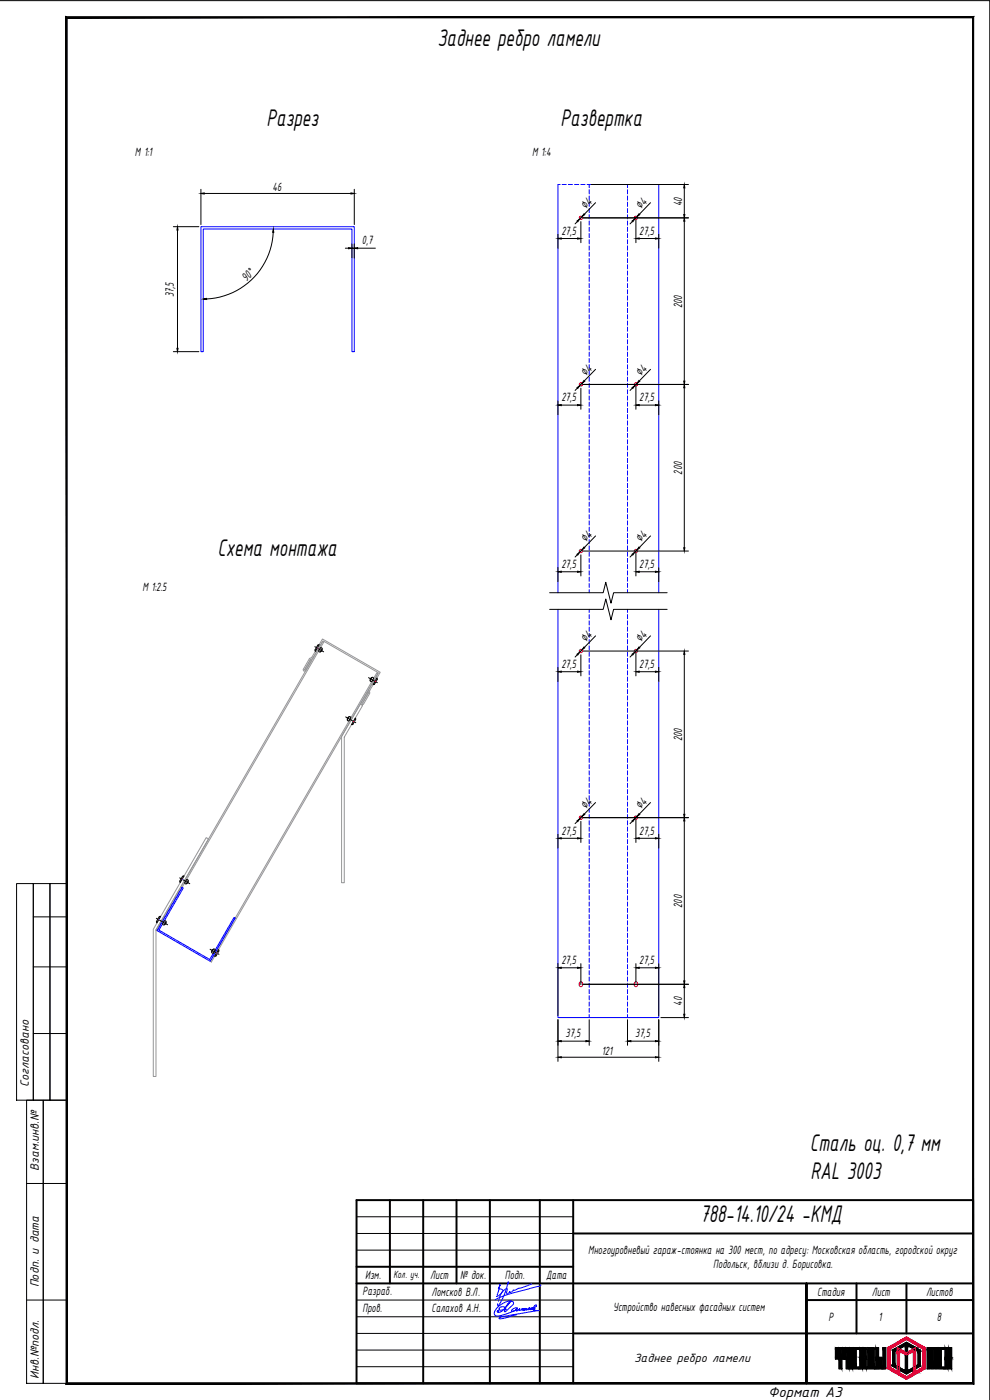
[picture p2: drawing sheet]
<svg xmlns="http://www.w3.org/2000/svg" width="297mm" height="420mm" viewBox="0 0 297 420" stroke-linecap="round" stroke-linejoin="round" font-family="sans-serif">
<!-- layer: 0 -->
<g fill="none" stroke="#00f" stroke-width=".3">
<path d="M168 55.4h-.6v122.5M168.7 55.4h1.2M170.5 55.4h1.3M172.4 55.4h1.3M174.3 55.4h1.2M176.2 55.4h.6v.9M176.8 56.9v1.3M176.8 58.8v1.3M176.8 55.4h11.5M188.3 56.9v1.3M188.3 58.8v1.3M188.9 55.4h-.6v.9"/>
<path d="M189.5 55.4h1.3M191.4 55.4h1.3M193.3 55.4h1.2M195.2 55.4h1.2M197 55.4h.7v122.5M60.3 68h46v37.5h-.7v-36.8h-44.6v36.8h-.7zM176.8 60.7v1.2M176.8 62.6v1.2M176.8 64.5v1.2M176.8 66.3v1.3M176.8 68.2v1.2M176.8 70.1v1.2"/>
<path d="M176.8 71.9v1.3M176.8 73.8v1.3M176.8 75.7v1.2M176.8 77.6v1.2M176.8 79.4v1.3M188.3 60.7v1.2M188.3 62.6v1.2M188.3 64.5v1.2M188.3 66.3v1.3M188.3 68.2v1.2M188.3 70.1v1.2M188.3 71.9v1.3"/>
<path d="M188.3 73.8v1.3M188.3 75.7v1.2M188.3 77.6v1.2M188.3 79.4v1.3M176.8 81.3v1.3M176.8 83.2v1.2M176.8 85.1v1.2M176.8 87v1.2M176.8 88.8v1.3M176.8 90.7v1.2M176.8 92.6v1.2M176.8 94.4v1.3"/>
<path d="M176.8 96.3v1.3M176.8 98.2v1.2M188.3 81.3v1.3M188.3 83.2v1.2M188.3 85.1v1.2M188.3 87v1.2M188.3 88.8v1.3M188.3 90.7v1.2M188.3 92.6v1.2M188.3 94.4v1.3M188.3 96.3v1.3M188.3 98.2v1.2"/>
<path d="M176.8 100.1v1.2M176.8 101.9v1.3M176.8 103.8v1.3M176.8 105.7v1.3M176.8 107.6v1.2M176.8 109.5v1.2M176.8 111.3v1.3M176.8 113.2v1.2M176.8 115.1v1.2M176.8 116.9v1.3M176.8 118.8v1.3M188.3 100.1v1.2"/>
<path d="M188.3 101.9v1.3M188.3 103.8v1.3M188.3 105.7v1.3M188.3 107.6v1.2M188.3 109.5v1.2M188.3 111.3v1.3M188.3 113.2v1.2M188.3 115.1v1.2M188.3 116.9v1.3M188.3 118.8v1.3M176.8 120.7v1.2M176.8 122.6v1.2"/>
<path d="M176.8 124.4v1.3M176.8 126.3v1.3M176.8 128.2v1.3M176.8 130.1v1.2M176.8 132v1.2M176.8 133.8v1.3M176.8 135.7v1.2M176.8 137.6v1.2M176.8 139.4v1.3M188.3 120.7v1.2M188.3 122.6v1.2M188.3 124.4v1.3"/>
<path d="M188.3 126.3v1.3M188.3 128.2v1.3M188.3 130.1v1.2M188.3 132v1.2M188.3 133.8v1.3M188.3 135.7v1.2M188.3 137.6v1.2M188.3 139.4v1.3M176.8 141.3v1.3M176.8 143.2v1.2M176.8 145.1v1.2M176.8 146.9v1.3"/>
<path d="M176.8 148.8v1.3M176.8 150.7v1.3M176.8 152.6v1.2M176.8 154.5v1.2M176.8 156.3v1.3M176.8 158.2v1.2M188.3 141.3v1.3M188.3 143.2v1.2M188.3 145.1v1.2M188.3 146.9v1.3M188.3 148.8v1.3M188.3 150.7v1.3"/>
<path d="M188.3 152.6v1.2M188.3 154.5v1.2M188.3 156.3v1.3M188.3 158.2v1.2M176.8 160.1v1.2M176.8 161.9v1.3M176.8 163.8v1.3M176.8 165.7v1.2M176.8 167.6v1.2M176.8 169.4v1.3M176.8 171.3v1.3M176.8 173.2v1.3"/>
<path d="M176.8 175.1v1.2M176.8 177v.9M188.3 160.1v1.2M188.3 161.9v1.3M188.3 163.8v1.3M188.3 165.7v1.2M188.3 167.6v1.2M188.3 169.4v1.3M188.3 171.3v1.3M188.3 173.2v1.3M188.3 175.1v1.2M188.3 177v.9"/>
<path d="M167.4 182.9v122.5h9.4v-.9M176.8 182.9v.9M176.8 184.4v1.3M176.8 186.3v1.3M176.8 188.2v1.2M176.8 190.1v1.2M176.8 191.9v1.3M176.8 193.8v1.3M176.8 195.7v1.3M176.8 197.6v1.2M176.8 199.5v1.2M188.3 182.9v.9"/>
<path d="M188.3 184.4v1.3M188.3 186.3v1.3M188.3 188.2v1.2M188.3 190.1v1.2M188.3 191.9v1.3M188.3 193.8v1.3M188.3 195.7v1.3M188.3 197.6v1.2M188.3 199.5v1.2M197.7 182.9v122.5h-9.4v-.9M176.8 201.3v1.3M176.8 203.2v1.2"/>
<path d="M176.8 205.1v1.2M176.8 206.9v1.3M176.8 208.8v1.3M176.8 210.7v1.2M176.8 212.6v1.2M176.8 214.5v1.2M176.8 216.3v1.3M176.8 218.2v1.3M188.3 201.3v1.3M188.3 203.2v1.2M188.3 205.1v1.2M188.3 206.9v1.3"/>
<path d="M188.3 208.8v1.3M188.3 210.7v1.2M188.3 212.6v1.2M188.3 214.5v1.2M188.3 216.3v1.3M188.3 218.2v1.3M176.8 220.1v1.2M176.8 222v1.2M176.8 223.8v1.3M176.8 225.7v1.2M176.8 227.6v1.2M176.8 229.4v1.3"/>
<path d="M176.8 231.3v1.3M176.8 233.2v1.2M176.8 235.1v1.2M176.8 237v1.2M176.8 238.8v1.3M188.3 220.1v1.2M188.3 222v1.2M188.3 223.8v1.3M188.3 225.7v1.2M188.3 227.6v1.2M188.3 229.4v1.3M188.3 231.3v1.3"/>
<path d="M188.3 233.2v1.2M188.3 235.1v1.2M188.3 237v1.2M188.3 238.8v1.3M176.8 240.7v1.3M176.8 242.6v1.2M176.8 244.5v1.2M176.8 246.3v1.3M176.8 248.2v1.2M176.8 250.1v1.2M176.8 251.9v1.3M176.8 253.8v1.3"/>
<path d="M176.8 255.7v1.2M176.8 257.6v1.2M176.8 259.5v1.2M188.3 240.7v1.3M188.3 242.6v1.2M188.3 244.5v1.2M188.3 246.3v1.3M188.3 248.2v1.2M188.3 250.1v1.2M188.3 251.9v1.3M188.3 253.8v1.3M188.3 255.7v1.2"/>
<path d="M188.3 257.6v1.2M188.3 259.5v1.2M54.6 266.3l.4 .2-7.3 12.6 15.2 8.9 7.3-12.7 .4 .2-7.5 13-16-9.2zM176.8 261.3v1.3M176.8 263.2v1.3M176.8 265.1v1.2M176.8 267v1.2M176.8 268.8v1.3M176.8 270.7v1.2M176.8 272.6v1.2M176.8 274.4v1.3M176.8 276.3v1.3"/>
<path d="M176.8 278.2v1.3M188.3 261.3v1.3M188.3 263.2v1.3M188.3 265.1v1.2M188.3 267v1.2M188.3 268.8v1.3M188.3 270.7v1.2M188.3 272.6v1.2M188.3 274.4v1.3M188.3 276.3v1.3M188.3 278.2v1.3M176.8 280.1v1.2"/>
<path d="M176.8 282v1.2M176.8 283.8v1.3M176.8 285.7v1.3M176.8 287.6v1.2M176.8 289.5v1.2M176.8 291.3v1.3M176.8 293.2v1.2M176.8 295.1v1.2M176.8 296.9v1.3M176.8 298.8v1.3M188.3 280.1v1.2M188.3 282v1.2"/>
<path d="M188.3 283.8v1.3M188.3 285.7v1.3M188.3 287.6v1.2M188.3 289.5v1.2M188.3 291.3v1.3M188.3 293.2v1.2M188.3 295.1v1.2M188.3 296.9v1.3M188.3 298.8v1.3M176.8 300.7v1.3M176.8 302.6v1.2M176.8 305.4h11.5"/>
<path d="M188.3 300.7v1.3M188.3 302.6v1.2"/>
</g>
<g fill="none" stroke="#000" stroke-width=".3">
<path d="M0 .2h297v420M60.3 56.8v10.6M61.3 58.1h44M106.3 56.8v10.6M177.4 55.4h29.2M205.3 56.4v8M52 68h7.7M53.3 69v35.5M82 69.7a21 21 0 0 1-20 20M103.6 74.5h1M105.6 73.2v4.2M105.6 74.5h.7"/>
<path d="M106.3 73.2v4.2M107.3 74.5h5.3M167.4 70.3v4.2M168.4 71.6h4.9M173.2 66.5l-.6 .7M174.3 66.5v6.3M174.6 65l-.7 .7M174.9 65.4h31.7M178.7 60.8l-3.4 3.5M189.7 66.5l-.7 .7M190.8 66v6.8M191.1 65l-.7 .7"/>
<path d="M191.8 71.6h4.9M195.2 60.8l-3.4 3.5M197.7 70.3v4.2M205.3 66.4v48M52 105.5h7.7M173.2 116.5l-.6 .7M174.3 116.5v6.3M174.6 115l-.7 .7M174.9 115.4h31.7M178.7 110.8l-3.4 3.5M189.7 116.5l-.7 .7M190.8 116v6.8"/>
<path d="M191.1 115l-.7 .7M195.2 110.8l-3.4 3.5M205.3 116.4v48M167.4 120.3v4.2M168.4 121.6h4.9M191.8 121.6h4.9M197.7 120.3v4.2M164.9 177.9h16.1l.8-3.1 1.5 6.2 .8-3.1h16.1M167.4 170.3v4.2M168.4 171.6h4.9M173.2 166.5l-.6 .7M174.3 166.5v6.3"/>
<path d="M174.6 165l-.7 .7M174.9 165.4h31.7M178.7 160.8l-3.4 3.5M189.7 166.5l-.7 .7M190.8 166v6.8M191.1 165l-.7 .7M191.8 171.6h4.9M195.2 160.8l-3.4 3.5M197.7 170.3v4.2M164.9 182.9h16.1l.8-3.1 1.5 6.2 .8-3.1h16.1M173.2 196.5l-.6 .7M174.3 196.5v6.3"/>
<path d="M174.6 195l-.7 .7M174.9 195.4h31.7M178.7 190.8l-3.4 3.5M189.7 196.5l-.7 .7M190.8 196v6.8M191.1 195l-.7 .7M195.2 190.8l-3.4 3.5M205.3 196.4v48M167.4 200.3v4.2M168.4 201.6h4.9M191.8 201.6h4.9M197.7 200.3v4.2"/>
<path d="M167.4 250.3v4.2M168.4 251.6h4.9M173.2 246.5l-.6 .7M174.3 246.5v6.3M174.6 245l-.7 .7M174.9 245.4h31.7M178.7 240.9l-3.4 3.4M189.7 246.5l-.7 .7M190.8 246v6.8M191.1 245l-.7 .7M191.8 251.6h4.9M195.2 240.9l-3.4 3.4"/>
<path d="M197.7 250.3v4.2M205.3 246.4v48M5 265.2h5v65h-5zM10 265.2h5v65h-5zM10 275.2h10M15 265.2h5v65h-5zM10 290.2h10M167.4 289.2v15.6M168.4 290.4h4.9M174.3 289.2v6.3M174.9 295.4h31.7M190.8 289.2v5.6"/>
<path d="M191.8 290.4h4.9M197.7 289.2v15.6M205.3 296.4v8M10 310.2h10M167.4 306v12.5M168.4 317.3h28.3M168.4 312.5h7.4M176.8 306v7.7M188.3 306v7.7M189.3 312.5h7.4M197.7 306v12.5M198.3 305.4h8.3"/>
<path d="M8 330.2h5v85h-5zM13 330.2h7v85h-7zM8 355.2h12M8 390.2h12"/>
</g>
<g fill="#000" stroke="#000" stroke-width=".3">
<path d="M60.3 58.1l1-.2v.3zM105.3 57.9l1 .2-1 .1zM205.3 55.4l.2 1h-.4zM53.3 68l.1 1h-.3zM82 68.7l.1 1h-.3zM104.6 74.3l1 .2-1 .2zM106.3 74.5l1-.2v.4zM167.4 71.6l1-.2v.4zM173.1 66.3l.8-.6-.5 .9zM173.3 71.4l1 .2-1 .2zM175.2 64.2l.3 .2-.9 .6zM189.6 66.3l.8-.6-.5 .9z"/>
<path d="M191.7 64.2l.3 .2-.9 .6zM190.8 71.6l1-.2v.4zM196.7 71.4l1 .2-1 .2zM205.1 64.4h.4l-.2 1zM205.3 65.4l.2 1h-.4zM61 89.7l1-.1v.3zM53.1 104.5h.3l-.1 1zM173.1 116.4l.8-.7-.5 .9zM175.2 114.2l.3 .2-.9 .6zM189.6 116.4l.8-.7-.5 .9zM191.7 114.2l.3 .2-.9 .6zM205.1 114.4h.4l-.2 1z"/>
<path d="M205.3 115.4l.2 1h-.4zM167.4 121.6l1-.2v.4zM173.3 121.4l1 .2-1 .2zM190.8 121.6l1-.2v.4zM196.7 121.4l1 .2-1 .2zM167.4 171.6l1-.2v.4zM173.1 166.3l.8-.6-.5 .9zM173.3 171.4l1 .2-1 .2zM175.2 164.2l.3 .2-.9 .6zM189.6 166.3l.8-.6-.5 .9zM191.7 164.2l.3 .2-.9 .6zM190.8 171.6l1-.2v.4z"/>
<path d="M196.7 171.4l1 .2-1 .2zM205.1 164.4h.4l-.2 1zM173.1 196.3l.8-.6-.5 .9zM175.2 194.2l.3 .2-.9 .6zM189.6 196.3l.8-.6-.5 .9zM191.7 194.2l.3 .2-.9 .6zM205.3 195.4l.2 1h-.4zM167.4 201.6l1-.2v.4zM173.3 201.4l1 .2-1 .2zM190.8 201.6l1-.2v.4zM196.7 201.4l1 .2-1 .2zM167.4 251.6l1-.2v.4z"/>
<path d="M173.1 246.4l.8-.7-.5 .9zM173.3 251.4l1 .2-1 .2zM175.2 244.2l.3 .2-.9 .6zM189.6 246.4l.8-.7-.5 .9zM191.7 244.2l.3 .2-.9 .6zM190.8 251.6l1-.2v.4zM196.7 251.4l1 .2-1 .2zM205.1 244.4h.4l-.2 1zM205.3 245.4l.2 1h-.4zM167.4 290.4l1-.1v.3zM173.3 290.3l1 .1-1 .2zM190.8 290.4l1-.1v.3z"/>
<path d="M196.7 290.3l1 .1-1 .2zM205.1 294.4h.4l-.2 1zM205.3 295.4l.2 1h-.4zM167.4 317.3l1-.2v.4zM167.4 312.5l1-.2v.3zM175.8 312.3l1 .2-1 .1zM188.3 312.5l1-.2v.3zM196.7 317.1l1 .2-1 .2zM196.7 312.3l1 .2-1 .1zM205.1 304.4h.4l-.2 1z"/>
<path d="M20.2 415l-.4 .4 272-.4zM19.8 415.4l272-.4 .3 .4zM291.8 5.4v409.6l.3 .4zM291.8 5.4l.3-.4v410.4zM20.2 5.4h271.6l.3-.4zM19.8 5h272.3l-271.9 .4zM19.8 5l.4 410v-409.6zM19.8 5l.4 410-.4 .4z"/>
</g>
<g fill="none" stroke="#f00" stroke-width=".3">
<path d="M173.9 294.9a.5 .5 0 0 1 .5-.2 .5 .5 0 0 1 .4 .4v.5a.51 .51 0 0 1-.5 .5 .51 .51 0 0 1-.5-.5zM190.4 294.9a.5 .5 0 0 1 .5-.2 .5 .5 0 0 1 .4 .4v.5a.51 .51 0 0 1-.5 .5 .51 .51 0 0 1-.5-.5z"/>
<circle cx="174.3" cy="65.4" r=".5"/>
<circle cx="190.8" cy="65.4" r=".5"/>
<circle cx="174.3" cy="115.4" r=".5"/>
<circle cx="190.8" cy="115.4" r=".5"/>
<circle cx="174.3" cy="165.4" r=".5"/>
<circle cx="190.8" cy="165.4" r=".5"/>
<circle cx="174.3" cy="195.4" r=".5"/>
<circle cx="190.8" cy="195.4" r=".5"/>
<circle cx="174.3" cy="245.4" r=".5"/>
<circle cx="190.8" cy="245.4" r=".5"/>
</g>
<path d="M96.8 192.5l.4 .2-50.1 86.6-.3-.2zM91.4 201l1.7-3 .8-.5 3-5.2 16.6 9.6-3 5.2v1l-1.8 3 1.8-3.2-.3-.1-1.8 3.1 .1 .5 .6-.1 1.8-3.1M91.4 201h.1M91.4 201l1.8-3 .3 .1-1.8 3.2-.5 .1-.2-.6 1.8-3.1 .8-.5 3.2-5.4 17.3 10-3.2 5.4M108.1 211.3l.7 .4-5.5 9.5v43.7h-.8v-43.9zM110.9 207.2v1M113.1 201.9l.3 .2-50 86.6-.3-.2zM61.9 251.4l.7 .4-15.8 27.3v44h-.8v-44.2z" fill="none" stroke="#939598" stroke-width=".3"/>
<g fill="none" stroke="#000" stroke-width=".3">
<path d="M94.5 194.1l2.6 1.5M95.3 193.7l-.8 1.3 .1 .4M95.3 193.6l.4-.1-1.1 2M96.1 194.5l-.5 .8 .2 .3h.4l.4-.8M96.1 194.4h.4l.2 .3M96.6 194.8v.5l-.4 .3M103.7 215.2l3 1.7M104.7 215.2l-.4 .3-.1 .5M104.7 215.1h.4l.1 .3-.6 1-.4-.4zM106.7 215.9l-.1-.4-1.1 1.9 .4-.1 .8-1.4M110.6 203.4l2.6 1.5M111.5 203.4a.56 .56 0 0 0-.4 .6 .56 .56 0 0 0 .5 .5"/>
<path d="M111.5 203.3l-.5 .9M111.5 203.3h.4l.2 .3-.5 .9M113.1 203.5l.1 .4-.8 1.4-.4 .1zM46.9 275.6l3.4 1.9M47.8 275.1l.4-.1-1.1 1.9-.1-.4zM49.3 276.4l-.5 .8 .2 .4 .3-.1 .5-.8M49.3 276.4h.4l.1 .3M49.8 276.7l-.1 .5-.4 .3M53.9 263.5l3 1.7M54 264.4l.1 .4 1.1-1.9-.4 .1-.8 1.4M55.9 264.1l.4-.1 .2 .3-.7 1-.4-.4zM56.4 264.4v.5l-.4 .3"/>
<path d="M63 284.9l2.7 1.5M63.7 285.1l.3-.2-.5 .8zM64 284.9l.4-.1 .2 .4M64.5 285.2l-.5 .8h-.3l-.2-.3M65.7 285.4l-.2-.3-1.1 1.9 .5-.2 .7-1.3"/>
</g>
<path d="M95.2 194.5h.1M106 216.5h.1M112.5 204.5h.1M47.6 276h.1M54.6 263.9h.1M65 286h.1" fill="none" stroke="#f0f" stroke-width=".3"/>
<g fill="none" stroke="#000" stroke-width=".59">
<path d="M107 360.2h185v55h-185zM117 360.2v25M127 360.2v55M137 360.2v25M147 360.2v55M162 360.2v55M172 370.2h120M172 360.2v55M107 380.2h65M107 385.2h185M242 390.2h50M257 385.2v15"/>
<path d="M272 385.2v15M172 400.2h120M242 415.2v-30v30"/>
</g>
<path d="M107 375.2h65M107 370.2h65M107 365.2h65M107 390.2h65M107 395.2h65M107 405.2h65M107 400.2h65M107 410.2h65" fill="none" stroke="#000" stroke-width=".3"/>
<g fill="#000" stroke="#000" stroke-width=".3">
<path d="M255 410.8h.8zM268.5 410.4h.7v.4zM268.5 404.8l.7-.4v.4zM269.2 404.4h1.4l-.7 .4zM269.9 410.4l.7 .4h-.7zM269.2 404.4l.7 .4zM270.2 411.4h3.5l-1.7 1zM271.6 406.5l.4 .2h-.4zM270.2 403.8l1.8-1 1.7 1zM272 406.7l.3-.2v.2zM273.3 404.4h1.4zM274.7 405.2h1.4z"/>
<path d="M250.7 404.9l.8 2.5v-2.5zM250.7 404.9l.8 2.5h-.8z"/>
<path d="M251.7 404.9l.9 2.5v-2.5zM251.7 404.9l.9 2.5h-.9z"/>
<path d="M251.7 407.9l.9 2.9v-2.9zM251.7 407.9l.9 2.9h-.9z"/>
<path d="M250.7 404.4l3 .5v-.5zM250.7 404.4l3 .5h-3z"/>
<path d="M252.8 404.9l.9 2.5v-2.5zM252.8 404.9l.9 2.5h-.9z"/>
<path d="M250.7 407.4l3 .5v-.5zM250.7 407.4l3 .5h-3z"/>
<path d="M253.9 404.9l.8 2.5v-2.5zM253.9 404.9l.8 2.5h-.8z"/>
<path d="M253.9 407.9l.8 2.9v-2.9zM253.9 407.9l.8 2.9h-.8z"/>
<path d="M253.9 404.4l1.9 .5v-.5zM253.9 404.4l1.9 .5h-1.9z"/>
<path d="M255 404.9l.8 2.5v-2.5zM255 404.9l.8 2.5h-.8z"/>
<path d="M253.9 407.4l1.9 .5v-.5zM253.9 407.4l1.9 .5h-1.9z"/>
<path d="M255 407.9l.8 2.9v-2.9zM255 407.9l.8 2.9h-.8z"/>
<path d="M256.1 404.9l.8 5.4v-5.4zM256.1 404.9l.8 5.4h-.8z"/>
<path d="M256.1 404.4l1.6 .5v-.5zM256.1 404.4l1.6 .5h-1.6z"/>
<path d="M256.1 410.3l1.6 .5v-.5zM256.1 410.3l1.6 .5h-1.6z"/>
<path d="M258 404.9l.8 2.5v-2.5zM258 404.9l.8 2.5h-.8z"/>
<path d="M258 407.9l.8 2.9v-2.9zM258 407.9l.8 2.9h-.8z"/>
<path d="M258 404.4l1.9 .5v-.5zM258 404.4l1.9 .5h-1.9z"/>
<path d="M259.1 404.9l.8 2.5v-2.5zM259.1 404.9l.8 2.5h-.8z"/>
<path d="M258 407.4l1.9 .5v-.5zM258 407.4l1.9 .5h-1.9z"/>
<path d="M259.1 407.9l.8 2.9v-2.9zM259.1 407.9l.8 2.9h-.8z"/>
<path d="M260.4 404.9l.8 5.4v-5.4zM260.4 404.9l.8 5.4h-.8z"/>
<path d="M260.4 404.4l1.9 .5v-.5zM260.4 404.4l1.9 .5h-1.9z"/>
<path d="M261.5 404.9l.8 5.4v-5.4zM261.5 404.9l.8 5.4h-.8z"/>
<path d="M260.1 410.3l2.4 .5v-.5zM260.1 410.3l2.4 .5h-2.4z"/>
<path d="M262.8 404.4l.8 3v-3zM262.8 404.4l.8 3h-.8z"/>
<path d="M262.8 407.9l.8 2.4v-2.4zM262.8 407.9l.8 2.4h-.8z"/>
<path d="M262.8 407.4l1.9 .5v-.5zM262.8 407.4l1.9 .5h-1.9z"/>
<path d="M263.9 407.9l.8 2.4v-2.4zM263.9 407.9l.8 2.4h-.8z"/>
<path d="M262.8 410.3l1.9 .5v-.5zM262.8 410.3l1.9 .5h-1.9z"/>
<path d="M264.9 404.4l.9 6.4v-6.4zM264.9 404.4l.9 6.4h-.9z"/>
<path d="M267.8 405.6l.7 4v-4zM267.8 405.6l.7 4h-.7z"/>
<path d="M267.8 409.6l1.4 .4-.7-.4zM267.8 409.6l1.4 .4h-1.4z"/>
<path d="M268.5 404.8l.7 .4v-.4zM267.8 405.2l.7-.4 .7 .4z"/>
<path d="M267.8 405.2l.7 .4 .7-.4zM267.8 405.2l.7 .4h-.7z"/>
<path d="M267.8 410l1.4 .4v-.4zM267.8 410l1.4 .4h-.7z"/>
<path d="M269.9 411.2h1.4zM269.9 411.2h1.4z"/>
<path d="M269.2 404.4h1.4zM269.2 404.4h1.4z"/>
<path d="M269.9 410.8l1.4 .4-.7-.4zM269.9 410.8l1.4 .4h-1.4z"/>
<path d="M269.9 411.2l1.7 .2-.3-.2zM269.9 411.2l1.7 .2h-1.4z"/>
<path d="M270.2 403.8l.4 .6 1-.6zM269.2 404.4l1-.6 .4 .6z"/>
<path d="M271.6 405.8h.7zM271.6 405.8h.7z"/>
<path d="M271.6 403.8l.7 .6v-.6zM271.6 403.8l.7 .6h-.7z"/>
<path d="M271.6 404.4l.7 1.4v-1.4zM271.6 404.4l.7 1.4h-.7zM271.6 405.8l.4 .2 .3-.2z"/>
<path d="M271.6 406.7l.7 4.5v-4.5zM271.6 406.7l.7 4.5h-.7z"/>
<path d="M271.6 411.2l.7 .2v-.2zM271.6 411.2l.7 .2h-.7z"/>
<path d="M273.3 404.4h1.4zM273.3 404.4h1.4l-.7 .4z"/>
<path d="M272.3 403.8l2.4 .6-1-.6zM272.3 403.8l2.4 .6h-1.4z"/>
<path d="M274 410.4v.8zM272.7 411.2l1.3-.8v.8z"/>
<path d="M272.7 411.2l1 .2 .3-.2zM272.3 411.4l.4-.2 1 .2z"/>
<path d="M274.7 404.4l1.4 .8h-1.4zM274.7 405.2h1.4z"/>
<path d="M274.7 410h1.4zM274.7 410h1.4z"/>
<path d="M274.7 405.2l1.4 .4v-.4zM274.7 405.2l1.4 .4h-.7z"/>
<path d="M275.4 405.6l.7 4v-4zM275.4 405.6l.7 4h-.7z"/>
<path d="M275.4 409.6l.7 .4v-.4zM274.7 410l.7-.4 .7 .4zM274.7 410v.8l1.4-.8z"/>
<path d="M278.2 404.9l.9 5.9v-5.9zM278.2 404.9l.9 5.9h-.9z"/>
<path d="M279.3 404.9l.9 5.9v-5.9zM279.3 404.9l.9 5.9h-.9z"/>
<path d="M278.2 404.4l3.1 .5v-.5zM278.2 404.4l3.1 .5h-3.1z"/>
<path d="M280.4 404.9l.9 5.9v-5.9zM280.4 404.9l.9 5.9h-.9z"/>
<path d="M281.6 404.9l.8 5.4v-5.4zM281.6 404.9l.8 5.4h-.8z"/>
<path d="M281.6 404.4l1.7 .5v-.5zM281.6 404.4l1.7 .5h-1.7z"/>
<path d="M281.6 410.3l1.7 .5v-.5zM281.6 410.3l1.7 .5h-1.7z"/>
<path d="M283.5 404.4l.9 3v-3zM283.5 404.4l.9 3h-.9z"/>
<path d="M283.5 407.9l.9 2.9v-2.9zM283.5 407.9l.9 2.9h-.9z"/>
<path d="M283.5 407.6l2 .1zM283.5 407.6l2 .1z"/>
<path d="M284.7 404.4l.8 3v-3zM284.7 404.4l.8 3h-.8z"/>
<path d="M283.5 407.4l2 .1zM283.5 407.4l2 .1z"/>
<path d="M283.5 407.5h2zM283.5 407.5l1.8 .1z"/>
<path d="M283.5 407.7l2 .2zM283.5 407.7l2 .2z"/>
<path d="M284.7 407.9l.8 2.9v-2.9zM284.7 407.9l.8 2.9h-.8z"/>
</g>
<g fill="#dd0037" stroke="#dd0037" stroke-width=".3">
<path d="M270.6 402l1.4-.8 1.3 .8z"/>
<path d="M270.7 406h2.6l-1.3 .7z"/>
<path d="M270.6 413.2h2.7l-1.3 .8z"/>
<path d="M272 402l5.5 2.4-4.2-2.4zM272 402l5.5 2.4h-1.4z"/>
<path d="M267.8 404.4l4.2-2.4h-1.4zM266.4 404.4l4.2-2.4-2.8 2.4z"/>
<path d="M276.1 404.4h1.4zM276.1 404.4h1.4z"/>
<path d="M266.4 404.4h1.4zM266.4 404.4h1.4z"/>
<path d="M276.1 404.4l1.4 .4v-.4zM276.1 404.4l1.4 .4h-.7z"/>
<path d="M266.4 404.4l.7 .4 .7-.4zM266.4 404.4l.7 .4h-.7z"/>
<path d="M274.7 404.4v1.2zM272.7 405.6l2-1.2v1.2z"/>
<path d="M269.2 404.4l2.1 1.2zM269.2 404.4l2.1 1.2h-2.1z"/>
<path d="M272.7 405.6l.6 .4 .7-.4zM272 406l.7-.4 .6 .4z"/>
<path d="M269.9 405.6l2.1 .4-.7-.4zM269.9 405.6l2.1 .4h-1.3z"/>
<path d="M269.2 405.6l.7 .4v-.4zM269.2 405.6l.7 .4h-.7z"/>
<path d="M276.8 404.8l.7 5.6v-5.6zM276.8 404.8l.7 5.6h-.7z"/>
<path d="M266.4 404.8l.7 5.6v-5.6zM266.4 404.8l.7 5.6h-.7z"/>
<path d="M276.8 410.4l.7 .4v-.4zM276.1 410.8l.7-.4 .7 .4z"/>
<path d="M269.2 406l.7 4.8v-4.8zM269.2 406l.7 4.8h-.7z"/>
<path d="M266.4 410.4l1.4 .4-.7-.4zM266.4 410.4l1.4 .4h-1.4z"/>
<path d="M276.1 410.8v.8l1.4-.8zM274.7 411.6l1.4-.8v.8z"/>
<path d="M274 405.6l.7 6v-6zM274 405.6l.7 6h-.7z"/>
<path d="M269.2 410.8l.7 .8v-.8zM269.2 410.8l.7 .8h-.7z"/>
<path d="M266.4 410.8l2.8 .8-1.4-.8zM266.4 410.8l2.8 .8h-1.4z"/>
<path d="M267.8 411.6l2.1 .4v-.4zM267.8 411.6l2.1 .4h-1.4z"/>
<path d="M274 411.6l1.4 .4 .7-.4zM274 411.6l1.4 .4h-1.4z"/>
<path d="M274 412l-.7 1.2 2.1-1.2zM272 413.2l2-1.2-.7 1.2z"/>
<path d="M268.5 412l3.5 1.2-2.1-1.2zM268.5 412l3.5 1.2h-1.4z"/>
</g>
<g fill="none" stroke="#000" stroke-width=".3">
<path d="M250.7 404.4h3v3.5h-1.1v2.9h-.9v-2.9h-1zM251.5 404.9h.2v2.5h-.2zM252.6 404.9h.2v2.5h-.2zM253.9 404.4h1.9v6.4h-.8v-2.9h-.3v2.9h-.8zM254.7 404.9h.3v2.5h-.3zM256.1 404.4h1.6v.5h-.8v5.4h.8v.5h-1.6zM258 404.4h1.9v6.4h-.8v-2.9h-.3v2.9h-.8zM258.8 404.9h.3v2.5h-.3zM260.4 404.4h1.9v5.9h.2v.5h-2.4v-.5h.3zM261.2 404.9h.3v5.4h-.3zM262.8 404.4h.8v3h1.1v3.4h-1.9zM263.6 407.9h.3v2.4h-.3z"/>
<path d="M264.9 404.4h.9v6.4h-.9zM269.2 410.8l-1.4-.8v-4.8l4.2-2.4 4.1 2.4v4.8l-1.4 .8M269.2 405.2l-.7 .4v4l.7 .4M269.9 411.2l2.1 1.2 2-1.2M269.9 404.8l1.7-1v2M271.6 406.5v4.9l-1.7-1M272.3 406.5v4.9l1.7-1M274 404.8l-1.7-1v2M274.7 405.2l.7 .4v4l-.7 .4M278.2 404.4h3.1v6.4h-.9v-5.9h-.2v5.9h-.9v-5.9h-.2v5.9h-.9zM281.6 404.4h1.7v.5h-.9v5.4h.9v.5h-1.7zM283.5 404.4h.9v3h.3v-3h.8v3.1l-.2 .1 .2 .1v3.1h-.8v-2.9h-.3v2.9h-.9z"/>
</g>
<path d="M266.4 404.4l5.6-3.2 5.5 3.2v6.4l-5.5 3.2-5.6-3.2zM267.1 404.8l4.9-2.8 4.8 2.8v5.6l-2.1 1.2v-7.2l-2.7 1.6-2.8-1.6v7.2l-2.1-1.2zM269.9 405.6l2.1 1.1 2-1.1v6.4l-2 1.2-2.1-1.2z" fill="none" stroke="#dd0037" stroke-width=".3"/>
<path d="M149.5 393.7v-.5l-.3 .3 .2 .3 .8-.1 .6-.4 2.4-2.8v.2l-1.7 2-.2 .9h.4l2.3-2.1 .1-.5-.2-.3-1.2-.3-1.8 .8-1.7 1.3-.9 1.3 .2 1 1.1 .2 2.8-.8 2.4-1.1 .4-.4v-.2h-.4l-1 .4-.3 .6h.7l1-.9-.4 .7 .1 .1 1-.7-.1 .6 .9-.6-.1 .5 .5-.4-.1 .4 .5-.1 .3-.3-.3-.1-.4 .1-.1 .4 .9-.5v.5l.8-.7 .1 .1-.4 .5 .5-.5 .1 .1-.1-.1-.2 .3 .6-.2-.1 .3 .1 .1 .5-.5-.3-.1-.2 .4 1.5-.7 .2-.3-.2-.3-.5 .4-.4 1 .6-.1-.1-.3-.4 .2 .1 .4 1.7 .1-11.1 1.8-1 .6 1.5-.1 3.7-.9M152 392.9l-1.9 .3-.3-.2v-.4l.6-.4h.8l.5 .4-.3 .7" fill="none" stroke="#00f" stroke-width=".3"/>
<g fill="none" stroke="#00f" stroke-width=".3">
<path d="M149.2 388.7l.8-3.2-.1 .2 .2 .1-.6 .8 .4 .2a.73 .73 0 0 1 1 .4 .73 .73 0 0 1-.5 .9l-.8 .7-.7 .3M149.6 390.4v.1M149.8 389.9l-.1 .1M150 389l-.2 .7M150.1 388.8v.1M152.3 385.2l-1.1 3.6a6.7 6.7 0 0 1-1.8 3.1l-.1-.6M152.4 385l.2-.3-.1 .4M152.5 385.2v.1M153.8 388.1l-2.4 .7-2.9 1.3M154.6 387.9l-.7 .1M155.2 387.7l-.6 .2M157.5 387.1l-2.2 .6"/>
<path d="M158 387l-.4 .1M158.4 386.9h-.3M159.5 385.3l-4.9 1.8h-.6l-.9 .8-.1-.3a.56 .56 0 0 1-.4 .6 .56 .56 0 0 1-.6-.2l.1-1.3-1.1 .7-.8 1.3M162.1 385.6l.2 .2-.3 .2-3.5 .8"/>
</g>
<g font-size="7.8">
<text x="131.3" y="13.8">Заднее ребро ламели</text>
<text x="79.9" y="37.7">Разрез</text>
<text x="168.2" y="37.7">Развертка</text>
<text x="65.2" y="166.9">Схема монтажа</text>
<text x="243" y="345.4">Сталь оц. 0,7 мм</text>
<text x="243.2" y="353.8">RAL 3003</text>
<text x="210.1" y="366.8">788-14.10/24 -КМД</text>
</g>
<text font-size="4.7" x="230.5" y="419.2">Формат А3</text>
<g font-size="3.9">
<text x="40.5" y="46.9">М 1:1</text>
<text x="159.7" y="46.9">М 1:4</text>
<text x="81.7" y="57.4">46</text>
<text x="175.7" y="63" transform="rotate(-46 175.7 63)">∅4</text>
<text x="192.2" y="63" transform="rotate(-46 192.2 63)">∅4</text>
<text x="204.7" y="62" transform="rotate(-90 204.7 62)">40</text>
<text x="168.4" y="70.5">27,5</text>
<text x="191.8" y="70.5">27,5</text>
<text x="108.6" y="73.3">0,7</text>
<text x="52.1" y="89.2" transform="rotate(-90 52.1 89.2)">37,5</text>
<text x="74" y="84.6" transform="rotate(-45 74 84.6)">90°</text>
<text x="204.7" y="92.5" transform="rotate(-90 204.7 92.5)">200</text>
<text x="175.7" y="113" transform="rotate(-46 175.7 113)">∅4</text>
<text x="192.2" y="113" transform="rotate(-46 192.2 113)">∅4</text>
<text x="168.4" y="120.5">27,5</text>
<text x="191.8" y="120.5">27,5</text>
<text x="204.7" y="142.5" transform="rotate(-90 204.7 142.5)">200</text>
<text x="175.7" y="163" transform="rotate(-46 175.7 163)">∅4</text>
<text x="192.2" y="163" transform="rotate(-46 192.2 163)">∅4</text>
<text x="168.4" y="170.5">27,5</text>
<text x="191.8" y="170.5">27,5</text>
<text x="42.7" y="177.4">М 1:2.5</text>
<text x="175.7" y="193" transform="rotate(-46 175.7 193)">∅4</text>
<text x="192.2" y="193" transform="rotate(-46 192.2 193)">∅4</text>
<text x="168.4" y="200.5">27,5</text>
<text x="191.8" y="200.5">27,5</text>
<text x="204.7" y="222.5" transform="rotate(-90 204.7 222.5)">200</text>
<text x="175.7" y="243" transform="rotate(-46 175.7 243)">∅4</text>
<text x="192.2" y="243" transform="rotate(-46 192.2 243)">∅4</text>
<text x="168.4" y="250.5">27,5</text>
<text x="191.8" y="250.5">27,5</text>
<text x="204.7" y="272.5" transform="rotate(-90 204.7 272.5)">200</text>
<text x="168.4" y="289.3">27,5</text>
<text x="191.8" y="289.3">27,5</text>
<text x="204.7" y="302" transform="rotate(-90 204.7 302)">40</text>
<text x="169.7" y="311.3">37,5</text>
<text x="190.6" y="311.3">37,5</text>
<text x="180.6" y="316.7">121</text>
<text x="8.7" y="326.4" transform="rotate(-90 8.7 326.4)">Согласовано</text>
<text x="11.7" y="351.4" transform="rotate(-90 11.7 351.4)">Взам.инв.№</text>
<text x="176.5" y="376.5">Многоуровневый гараж-стоянка на 300 мест, по адресу: Московская область, городской округ</text>
<text x="109.6" y="383.9">Изм.</text>
<text x="129.1" y="383.9">Лист</text>
<text x="138.1" y="383.9">№ док.</text>
<text x="151.5" y="383.9">Подп.</text>
<text x="163.9" y="383.7">Дата</text>
<text x="214" y="380.6">Подольск, вблизи д. Борисовка.</text>
<text x="11.7" y="386.4" transform="rotate(-90 11.7 386.4)">Подп. и дата</text>
<text x="108.8" y="388.8">Разраб.</text>
<text x="129.5" y="388.8">Ломсков В.Л.</text>
<text x="245.2" y="388.9">Стадия</text>
<text x="261.6" y="388.9">Лист</text>
<text x="277.9" y="388.9">Листов</text>
<text x="108.8" y="393.8">Пров.</text>
<text x="129.5" y="393.8">Салахов А.Н.</text>
<text x="184" y="393.4">Устройство навесных фасадных систем</text>
<text x="248.6" y="396.4">Р</text>
<text x="263.6" y="396.4">1</text>
<text x="281.1" y="396.4">8</text>
<text x="11.7" y="413.9" transform="rotate(-90 11.7 413.9)">Инв.№подл.</text>
<text x="190.2" y="408.9">Заднее ребро ламели</text>
</g>
<text font-size="3.4" x="118" y="383.4">Кол. уч.</text>
</svg>
